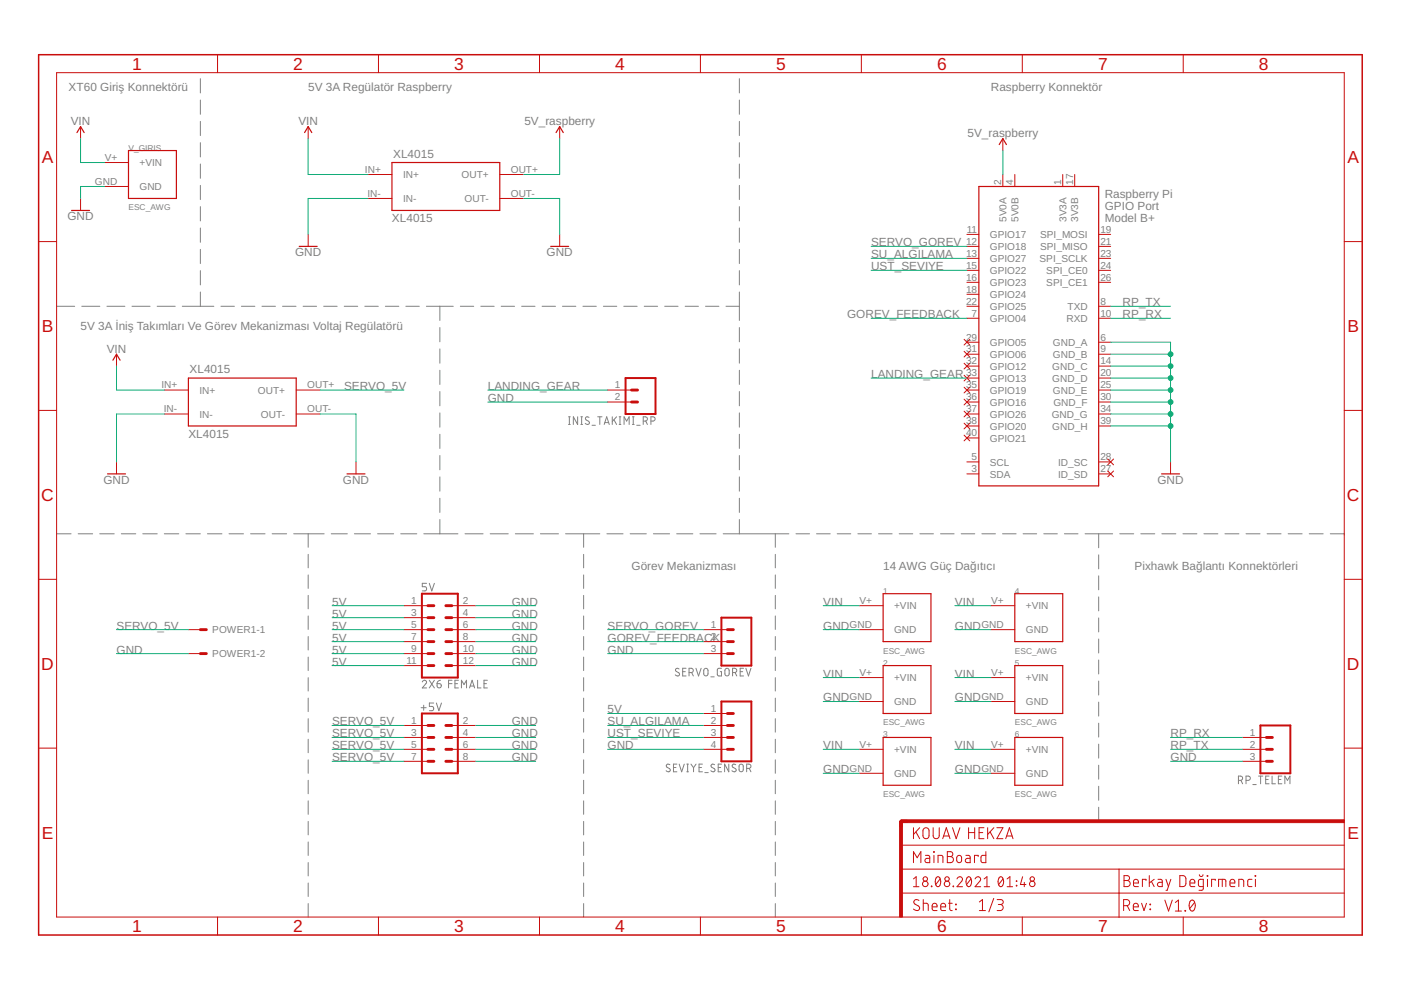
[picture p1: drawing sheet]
<svg xmlns="http://www.w3.org/2000/svg" width="297mm" height="210mm" viewBox="0 0 297 210" stroke-linecap="round" stroke-linejoin="round" font-family="sans-serif">
<g fill="none" stroke="#808080" stroke-width=".21">
<path d="M42.5 16.7v3M156.8 16.7v3M42.5 21.2v3M42.5 25.7v3M42.5 30.2v3.1M42.5 34.8v3M42.5 39.3v3M156.8 21.2v3M156.8 25.7v3M156.8 30.2v3.1M156.8 34.8v3M156.8 39.3v3"/>
<path d="M42.5 43.8v3M42.5 48.3v3.1M42.5 52.9v3M42.5 57.4v3M156.8 43.8v3M156.8 48.3v3.1M156.8 52.9v3M156.8 57.4v3M12 64.9h3.8M17.3 64.9h3.9M22.7 64.9h3.8M28 64.9h3.8"/>
<path d="M33.3 64.9h3.8M38.7 64.9h6.6M42.5 61.9v3M46.8 64.9h2.9M51.2 64.9h2.8M55.5 64.9h2.9M59.9 64.9h2.9M64.3 64.9h2.8M68.6 64.9h2.9M73 64.9h2.8M77.3 64.9h2.9M81.7 64.9h2.9"/>
<path d="M86 64.9h2.9M90.4 64.9h5.7M93.3 64.9v3M93.3 69.4v3.1M93.3 74v3M93.3 78.5v3M97.6 64.9h2.8M101.9 64.9h2.9M106.3 64.9h2.8M110.6 64.9h2.8M114.9 64.9h2.9M119.3 64.9h2.8"/>
<path d="M123.6 64.9h2.8M127.9 64.9h2.9M132.2 64.9h2.9M136.6 64.9h2.8M140.9 64.9h2.9M145.3 64.9h2.8M149.6 64.9h2.8M153.9 64.9h2.9M156.8 61.9v6M156.8 69.4v3.1M156.8 74v3M156.8 78.5v3"/>
<path d="M93.3 83v3M93.3 87.5v3.1M93.3 92.1v3M93.3 96.6v3M120.5 90h.4M120.5 88.4h.4M120.7 88.4v1.6M122.5 88.4v1.6l-.9-1.6v1.6M123.1 90h.4M123.1 88.4h.4M123.3 88.4v1.6M124.9 88.5l-.2-.1a.38 .38 0 0 0-.5 .1 .38 .38 0 0 0 .1 .5l.5 .3a.41 .41 0 0 1 0 .6 .41 .41 0 0 1-.6 0l-.1-.1"/>
<path d="M125.5 90.2h.7M126.7 88.4h.9M127.2 88.4v1.6M128.1 90l.5-1.6 .6 1.6M128.2 89.6h.8M129.8 88.4v1.6M130.2 89l.5 1M130.7 88.4l-.9 1M131.3 90h.3M131.3 88.4h.3M131.4 88.4v1.6M132.3 90v-1.6l.6 .9 .5-.9v1.6"/>
<path d="M134.1 90h.4M134.1 88.4h.4M134.3 88.4v1.6M135 90.2h.7M136.4 89.3h.4a.46 .46 0 0 0 .5-.5 .46 .46 0 0 0-.5-.4h-.4v1.6M136.9 89.3l.4 .7M138 89.3h.5a.46 .46 0 0 0 .4-.5 .46 .46 0 0 0-.4-.4h-.5v1.6M156.8 83v3M156.8 87.5v3.1M156.8 92.1v3M156.8 96.6v3M12 113.2h3.1"/>
<path d="M16.6 113.2h3M21.1 113.2h3.1M25.7 113.2h3.1M30.3 113.2h3M34.8 113.2h3.1M39.4 113.2h3.1M44 113.2h3.1M48.6 113.2h3M53.1 113.2h3.1M57.7 113.2h3.1M62.3 113.2h6.4M65.3 113.2v2.8"/>
<path d="M65.3 117.5v2.9M70.2 113.2h3.4M75.1 113.2h3.4M80.1 113.2h3.4M85 113.2h3.4M89.9 113.2h7.2M93.3 101.1v3M93.3 105.6v3M93.3 110.2v3M98.6 113.2h3.8M103.9 113.2h3.9M109.3 113.2h3.8"/>
<path d="M114.6 113.2h3.8M119.9 113.2h7.3M123.7 113.2v2.8M123.7 117.5v2.9M128.7 113.2h3.4M133.6 113.2h3.4M138.5 113.2h3.5M143.5 113.2h3.4M148.4 113.2h3.4M153.3 113.2h14M156.8 101.1v3M156.8 105.6v3"/>
<path d="M156.8 110.2v3M164.4 113.2v2.8M164.4 117.5v2.9M168.8 113.2h2.8M173.1 113.2h2.9M177.5 113.2h2.9M181.9 113.2h2.9M186.3 113.2h2.8M190.6 113.2h2.9M195 113.2h2.9M199.4 113.2h2.9M203.8 113.2h2.9"/>
<path d="M208.2 113.2h2.9M212.6 113.2h2.8M216.9 113.2h2.9M221.3 113.2h2.9M225.7 113.2h2.9M230.1 113.2h5.8M232.9 113.2v2.9M232.9 117.6v3M237.4 113.2h3M241.9 113.2h2.9M246.3 113.2h3M250.8 113.2h3"/>
<path d="M255.2 113.2h3M259.7 113.2h3M264.2 113.2h2.9M268.6 113.2h3M273.1 113.2h3M277.6 113.2h2.9M282 113.2h3v.2M65.3 121.9v2.9M65.3 126.2v2.9M65.3 130.6v2.9M65.3 135v2.8M65.3 139.3v2.9"/>
<path d="M90.4 123.7h-.9v.7h.6a.45 .45 0 0 1 .4 .4 .45 .45 0 0 1-.4 .5h-.6M91 123.7l.5 1.6 .6-1.6M123.7 121.9v2.9M123.7 126.2v2.9M123.7 130.6v2.9M123.7 135v2.8M123.7 139.3v2.9M164.4 121.9v2.9M164.4 126.2v2.9M164.4 130.6v2.9M164.4 135v2.8M164.4 139.3v2.9"/>
<path d="M232.9 122.1v3M232.9 126.6v2.9M232.9 131v3M232.9 135.5v3M232.9 139.9v3M65.3 143.7v2.8M65.3 148v2.9M65.3 152.4v2.8M65.3 156.7v2.9M89.3 150.1h1.1M89.5 144.6a.44 .44 0 0 1 .7-.3 .44 .44 0 0 1 .1 .6l-.8 1h.9M89.8 149.5v1.1"/>
<path d="M91 144.2l1.1 1.7M91.9 149.1h-.9v.7h.6a.46 .46 0 0 1 .4 .4 .46 .46 0 0 1-.4 .5h-.6M92.1 144.2l-1.1 1.7M92.5 149.1l.5 1.6 .6-1.6M92.7 144.9h.5a.45 .45 0 0 1 .4 .5 .45 .45 0 0 1-.5 .5 .45 .45 0 0 1-.4-.5zM93.4 144.2l-.6 .3-.1 .4M95.1 144.9h.7M95.8 144.2h-.7v1.7M96.5 144.9h.5M97.2 144.2h-.7v1.7h.7M97.8 145.9v-1.7l.6 .9 .5-.9v1.7M99.5 145.9l.6-1.7 .5 1.7"/>
<path d="M99.7 145.5h.8M101.3 144.2v1.7h.7M102.6 144.9h.5M103.3 144.2h-.7v1.7h.7M123.7 143.7v2.8M123.7 148v2.9M123.7 152.4v2.8M123.7 156.7v2.9M144 141.8l-.4-.1-.4 .3 .1 .3 .6 .3a.38 .38 0 0 1 .1 .6 .38 .38 0 0 1-.5 .1l-.3-.2M144.7 142.4h.6M145.5 141.7h-.8v1.6h.8M146.1 142.6h.5a.46 .46 0 0 0 .4-.5 .46 .46 0 0 0-.4-.4h-.5v1.6"/>
<path d="M146.6 142.6l.4 .7M147.6 141.7l.5 1.6 .6-1.6M149.4 141.8l.3-.1 .3 .1 .1 1.1a.46 .46 0 0 1-.4 .4 .46 .46 0 0 1-.5-.4zM150.7 143.5h.7M153 141.7h-.6l-.3 .2v1.1l.2 .3h.7v-.9h-.3M153.8 141.8l.3-.1 .4 .1 .1 1.1a.46 .46 0 0 1-.5 .4 .46 .46 0 0 1-.4-.4zM155.3 142.6h.5a.46 .46 0 0 0 .4-.5 .46 .46 0 0 0-.4-.4h-.5v1.6M155.9 142.6l.3 .7M156.9 142.4h.6M157.6 141.7h-.7v1.6h.7M158.1 141.7l.6 1.6 .5-1.6M164.4 143.7v2.8"/>
<path d="M164.4 148v2.9M164.4 152.4v2.8M164.4 156.7v2.9M232.9 144.4v3M232.9 148.9v2.9M232.9 153.3v3M232.9 157.8v2.9M65.3 161.1v2.9M65.3 165.4v2.9M65.3 169.8v2.9M65.3 174.2v2.8M65.3 178.5v2.9"/>
<path d="M123.7 161.1v2.9M123.7 165.4v2.9M123.7 169.8v2.9M123.7 174.2v2.8M123.7 178.5v2.9M142 162.1h-.2a.38 .38 0 0 0-.5 .1 .38 .38 0 0 0 .1 .5l.5 .3a.44 .44 0 0 1 0 .7 .44 .44 0 0 1-.7-.3M142.8 162.7h.5M143.5 162h-.7v1.6h.7M144 162l.5 1.6 .6-1.6M145.6 163.6h.4M145.6 162h.4M145.8 162v1.6"/>
<path d="M146.5 162l.5 .8M147 162.8v.8M147.6 162l-.6 .8M148.2 162.7h.5M148.9 162h-.7v1.6h.7M149.4 163.8h.8M151.5 162.1h-.2a.38 .38 0 0 0-.5 .1 .38 .38 0 0 0 .1 .5l.5 .3a.44 .44 0 0 1 0 .7 .44 .44 0 0 1-.7-.3M152.3 162.7h.5M153 162h-.7v1.6h.7M154.5 162v1.6l-.9-1.6v1.6M156 162.1h-.2a.38 .38 0 0 0-.5 .1 .38 .38 0 0 0 .1 .5l.5 .3a.41 .41 0 0 1 .1 .6 .41 .41 0 0 1-.7-.1l-.1-.1M156.8 162.1l.3-.1 .4 .1 .1 1.1a.44 .44 0 0 1-.5 .4 .44 .44 0 0 1-.4-.4z"/>
<path d="M158.3 162.9h.5a.46 .46 0 0 0 .4-.4 .46 .46 0 0 0-.4-.5h-.5v1.6M158.9 162.9l.3 .7M164.4 161.1v2.9M164.4 165.4v2.9M164.4 169.8v2.9M164.4 174.2v2.8M164.4 178.5v2.9M232.9 162.2v3M232.9 166.7v3M232.9 171.2v2.9M262.6 165.5h.4a.46 .46 0 0 0 .5-.5 .46 .46 0 0 0-.5-.5h-.4v1.7M263.1 165.5l.4 .7"/>
<path d="M264.2 165.5h.4a.46 .46 0 0 0 .5-.5 .46 .46 0 0 0-.5-.5h-.4v1.7M265.6 166.3h.7M266.8 164.5h.9M267.3 164.5v1.7M268.4 165.3h.5M269.1 164.5h-.7v1.7h.7M269.7 164.5v1.7h.7M271 165.3h.6M271.8 164.5h-.8v1.7h.8M272.4 166.2v-1.7l.6 1 .5-1v1.7M65.3 182.9v2.8M65.3 187.2v2.9"/>
<path d="M65.3 191.6v2.8M123.7 182.9v2.8M123.7 187.2v2.9M123.7 191.6v2.8M164.4 182.9v2.8M164.4 187.2v2.9M164.4 191.6v2.8"/>
</g>
<g fill="#c90d0c" stroke="#c90d0c" stroke-width=".21">
<path d="M190.7 174.1h.6v20.3h-.6z"/>
<path d="M191 173.8h94v.6h-94z"/>
</g>
<g fill="none" stroke="#c90d0c" stroke-width=".21">
<path d="M12 15.4h273v179h-273zM46.1 11.6v3.8M80.2 11.6v3.8M114.4 11.6v3.8M148.5 11.6v3.8M182.6 11.6v3.8M216.7 11.6v3.8M250.9 11.6v3.8M17.1 26.8v2.6M22.2 34.5h5M22.2 39.5h5M65.3 26.8v2.6"/>
<path d="M78 37h5.1M106 37h5M118.7 26.8v2.6M212.6 29.4v2.5M212.6 37v2.5M215.2 37v2.5M225.3 37v2.5M227.9 37v2.5M8.2 51.2h3.8M17.1 42.1v2.5M65.3 49.7v2.5M78 42.1h5.1"/>
<path d="M106 42.1h5M118.7 49.7v2.5M205 49.7h2.5M205 52.2h2.5M205 54.8h2.5M205 57.3h2.5M205 59.9h2.5M232.9 49.7h2.6M232.9 52.2h2.6M232.9 54.8h2.6M232.9 57.3h2.6M232.9 59.9h2.6"/>
<path d="M285 51.2h3.8M24.7 75.1v2.5M204.4 71.9l1.2 1.3M204.4 74.5l1.2 1.2M204.4 77l1.2 1.2M204.4 79.6l1.2 1.2M205 72.6h2.5M205 62.4h2.5M205 64.9h2.5M205 67.5h2.5M205 75.1h2.5M205 77.6h2.5"/>
<path d="M205.6 71.9l-1.2 1.3M205.6 74.5l-1.2 1.2M205.6 77l-1.2 1.2M205.6 79.6l-1.2 1.2M232.9 72.6h2.6M232.9 64.9h2.6M232.9 67.5h2.6M232.9 75.1h2.6M232.9 77.6h2.6M8.2 87h3.8M24.7 97.9v2.6M34.9 82.7h5"/>
<path d="M34.9 87.8h5M62.8 82.7h5.1M62.8 87.8h5.1M75.5 97.9v2.6M128.8 82.7h5.1M128.8 85.2h5.1M204.4 82.1l1.2 1.2M204.4 84.6l1.2 1.3M204.4 87.2l1.2 1.2M204.4 89.7l1.2 1.2M204.4 92.3l1.2 1.2M205 97.9h2.5"/>
<path d="M205 80.2h2.5M205 82.7h2.5M205 85.2h2.5M205 87.8h2.5M205 90.3h2.5M205 92.9h2.5M205.6 82.1l-1.2 1.2M205.6 84.6l-1.2 1.3M205.6 87.2l-1.2 1.2M205.6 89.7l-1.2 1.2M205.6 92.3l-1.2 1.2M232.9 97.9h2.6"/>
<path d="M232.9 80.2h2.6M232.9 82.7h2.6M232.9 85.2h2.6M232.9 87.8h2.6M232.9 90.3h2.6M234.9 97.3l1.2 1.3M234.9 99.9l1.2 1.2M236.1 97.3l-1.2 1.3M236.1 99.9l-1.2 1.2M248.2 97.9v2.6M285 87h3.8M205 100.5h2.5"/>
<path d="M232.9 100.5h2.6M8.2 122.8h3.8M39.9 133.5h2.6M39.9 138.6h2.6M85.6 133.5h5.1M85.6 136h5.1M85.6 138.6h5.1M85.6 128.4h5.1M85.6 131h5.1M95.8 133.5h5.1M95.8 136h5.1M95.8 138.6h5.1"/>
<path d="M95.8 128.4h5.1M95.8 131h5.1M149.1 133.5h5.1M149.1 136h5.1M149.1 138.6h5.1M182.2 133.5h5M182.2 128.4h5M210.1 133.5h5.1M210.1 128.4h5.1M285 122.8h3.8M8.2 158.6h3.8M85.6 158.9h5.1"/>
<path d="M85.6 153.8h5.1M85.6 156.4h5.1M85.6 141.1h5.1M95.8 158.9h5.1M95.8 153.8h5.1M95.8 156.4h5.1M95.8 141.1h5.1M149.1 158.9h5.1M149.1 151.3h5.1M149.1 153.8h5.1M149.1 156.4h5.1M182.2 143.7h5"/>
<path d="M182.2 148.7h5M182.2 158.9h5M210.1 143.7h5.1M210.1 148.7h5.1M210.1 158.9h5.1M263.4 158.9h5.1M263.4 156.4h5.1M285 158.6h3.8M85.6 161.4h5.1M95.8 161.4h5.1M182.2 164h5M191 179.2h94"/>
<path d="M193.7 175.5v2.3M194.2 176.4l.8 1.4M195 175.5l-1.3 1.4M195.8 175.8a.64 .64 0 0 1 .7-.3 .64 .64 0 0 1 .5 .6v1.1a.65 .65 0 0 1-.7 .6 .65 .65 0 0 1-.6-.6zM197.8 175.5v1.7a.65 .65 0 0 0 .7 .6 .65 .65 0 0 0 .6-.6v-1.7M199.9 177.8l.7-2.3 .8 2.3M200.1 177.2h1.1M202 175.5l.7 2.3 .8-2.3M205.4 175.5v2.3M205.4 176.5h1.3M206.7 175.5v2.3M207.6 176.5h.8"/>
<path d="M208.6 175.5h-1v2.3h1M209.4 175.5v2.3M209.9 176.4l.8 1.4M210.1 164h5.1M210.7 175.5l-1.3 1.4M211.3 175.5h1.3l-1.3 2.3h1.3M213.2 177.8l.8-2.3 .8 2.3M213.4 177.2h1.2M263.4 161.4h5.1M46.1 194.4v3.8M80.2 194.4v3.8M114.4 194.4v3.8"/>
<path d="M148.5 194.4v3.8M182.6 194.4v3.8M191 189.4h94M191 184.3h94M193.7 182.9v-2.3l.8 1.3 .7-1.3v2.3M193.7 186.4l.5-.5v2.1M193.7 188h1.1M194.8 190.9a.58 .58 0 0 0-.8-.1 .58 .58 0 0 0 0 .9l.7 .4a.58 .58 0 0 1 .1 .9 .58 .58 0 0 1-.9-.1l-.2-.2M195.7 191.5l1 .1 .1 1.5M195.7 190.7v2.4M196.2 181.4h.7l.2 .2v1.3h-.5a.46 .46 0 0 1-.5-.5 .46 .46 0 0 1 .5-.4h.5M197.5 187.9l.1 .1z"/>
<path d="M197.6 192.3h1.1a.54 .54 0 0 0-.4-.8 .54 .54 0 0 0-.7 .5l.2 1 .9 .1M198 180.6l.1 .1zM198 181.4v1.5M198.5 186l.2-.1a.86 .86 0 0 1 .7 1.3v.3a.51 .51 0 0 1-.5 .5 .51 .51 0 0 1-.5-.5l-.1-.8zM198.9 182.9v-1.5l.9 .1 .1 1.4M199.3 186.4l-.9 1.1M199.5 192.3h1a.54 .54 0 0 0-.4-.8 .54 .54 0 0 0-.6 .5l.1 1 .9 .1M200.9 180.6h.6a.52 .52 0 0 1 .5 .5 .52 .52 0 0 1-.5 .5 .65 .65 0 0 1 .6 .7 .65 .65 0 0 1-.6 .6h-.6zM200.9 181.6h.6M201.1 191.5h.8M201.4 190.7v2.1l.5 .3M202.1 187.9l.1 .1z"/>
<path d="M202.6 191.7l.1 .1zM202.6 192.7l.1 .2zM202.9 186.4a.58 .58 0 0 1 .8-.5 .58 .58 0 0 1 .2 .9l-1 1.2h1.2M203 181.5l.5-.1a.92 .92 0 0 1 .1 1.4l-.3 .1-.3-.2-.2-.3zM204.8 181.4h.6l.3 .3v1.2h-.6a.46 .46 0 0 1-.4-.5 .46 .46 0 0 1 .4-.4h.6M205.1 186l.1-.1a.88 .88 0 0 1 .8 1.3l-.1 .3a.51 .51 0 0 1-.5 .5 .51 .51 0 0 1-.5-.5l-.1-.8zM205.9 186.4l-1 1.1M206.7 186.4a.58 .58 0 0 1 .9-.5 .58 .58 0 0 1 .1 .9l-1 1.2h1.2M207.4 181.6v-.2h-.8v1.5M207.6 193.1h1.3M207.6 191.2l.7-.5v2.4M208.7 188h1.1"/>
<path d="M208.7 186.4l.6-.5v2.1M209 180.6v2.3h-.8l-.2-.4v-.9l.2-.2h.8M210.7 190.5l-1 2.8M211.4 190.7h.8a.52 .52 0 0 1 .5 .6 .52 .52 0 0 1-.5 .5h-.5M211.9 186l.1-.1a.88 .88 0 0 1 .8 1.3l-.1 .3a.51 .51 0 0 1-.5 .5 .51 .51 0 0 1-.5-.5l-.1-.8zM212 191.8a.65 .65 0 0 1 .7 .6 .65 .65 0 0 1-.7 .7h-.6M212.7 186.4l-1 1.1M213.5 188h1.2M213.5 186.4l.6-.5v2.1M215.5 187.7l.1 .1zM215.5 186.8l.1 .1zM216.7 194.4v3.8"/>
<path d="M216.8 185.9l-.5 1.6h1.2M217.2 187.1v.9M237.3 184.3v10.2M238.2 192h.7a.65 .65 0 0 0 .6-.6 .65 .65 0 0 0-.6-.7h-.7v2.4M238.3 185.7h.7a.52 .52 0 0 1 .5 .5 .52 .52 0 0 1-.5 .5 .65 .65 0 0 1 .6 .6 .65 .65 0 0 1-.6 .7h-.7zM238.3 186.7h.7M239 192l.5 1.1M240.3 192.3h1a.55 .55 0 0 0-.3-.8 .55 .55 0 0 0-.7 .5l.1 1 .9 .1M240.3 187.2h1.1a.55 .55 0 0 0-.4-.7 .55 .55 0 0 0-.7 .4l.1 1 1 .1M242 191.5l.5 1.6 .6-1.6M243 186.7v-.3h-.8v1.6M243.7 185.7v2.3"/>
<path d="M243.8 192.7l.1 .2zM243.8 191.7l.1 .1zM244.1 186.9l.6 1.1M244.7 186.4l-1 .8M245.5 186.4l.7 .1 .2 .2v1.3h-.5a.46 .46 0 0 1-.5-.5 .46 .46 0 0 1 .5-.4h.5M247 190.8l.8 2.4 .7-2.4M247.2 186.4l.5 1.6M248.2 186.4l-.7 2.4h-.3M249.2 191.3l.7-.5v2.4M249.2 193.2h1.3M250.1 185.7h.9l.4 .4v1.2l-.1 .4-.3 .3h-.9zM250.9 194.4v3.8"/>
<path d="M251.2 193l.2 .2zM252.3 187.2h1a.55 .55 0 0 0-.3-.7 .55 .55 0 0 0-.7 .4l.1 1 .9 .1M252.4 191a.53 .53 0 0 1 .6-.1 .53 .53 0 0 1 .3 .5 1.34 1.34 0 0 1-.5 1.8 1.4 1.4 0 0 1-.4-2.2zM253.3 191.3l-1.1 1.3M254.3 185.5a.39 .39 0 0 0 .4 .3 .39 .39 0 0 0 .4-.3M255.1 188h-.8l-.2-.3v-.9l.2-.3 .8-.1v2l-.2 .3-.7 .1M255.9 185.7l.2 .1zM256 186.4v1.6M257.7 186.7v-.3h-.8v1.6M258.4 188v-1.6l1.4 .1 .1 1.5M259.1 186.4v1.6M260.8 187.2h1a.55 .55 0 0 0-.3-.7 .55 .55 0 0 0-.7 .4l.1 1 .9 .1"/>
<path d="M262.7 188v-1.6l.9 .1 .1 1.5M265.5 186.4l-.7 .1-.3 .3 .1 1.1 .9 .1M266.1 185.7l.1 .1zM266.2 186.4v1.6"/>
<circle cx="196.2" cy="186.4" r=".47"/>
<circle cx="196.2" cy="187.4" r=".59"/>
<circle cx="200.8" cy="186.4" r=".47"/>
<circle cx="200.8" cy="187.4" r=".59"/>
<circle cx="218.9" cy="187.4" r=".58"/>
<circle cx="218.9" cy="186.4" r=".47"/>
</g>
<g fill="none" stroke="#c90d0c" stroke-width=".61">
<path d="M133.9 85.2h1.3M133.9 82.7h1.3M42.5 138.6h1.3M42.5 133.5h1.3M90.7 138.6h1.3M90.7 136h1.3M90.7 133.5h1.3M90.7 128.4h1.3M90.7 131h1.3M94.5 138.6h1.3M94.5 136h1.3M94.5 133.5h1.3"/>
<path d="M94.5 128.4h1.3M94.5 131h1.3M154.2 138.6h1.3M154.2 136h1.3M154.2 133.5h1.3M90.7 156.4h1.3M90.7 153.8h1.3M90.7 158.9h1.3M90.7 141.1h1.3M94.5 156.4h1.3M94.5 153.8h1.3M94.5 158.9h1.3"/>
<path d="M94.5 141.1h1.3M154.2 156.4h1.3M154.2 153.8h1.3M154.2 151.3h1.3M154.2 158.9h1.3M268.5 156.4h1.3M268.5 158.9h1.3M90.7 161.4h1.3M94.5 161.4h1.3M192.3 174.1h-1.3v1.3M268.5 161.4h1.3"/>
</g>
<path d="M8.2 11.6h280.6v186.6h-280.6z" fill="none" stroke="#c90d0c" stroke-width=".32"/>
<g fill="none" stroke="#c90d0c" stroke-width=".25">
<path d="M16.3 28.1l.8-1.3 .7 1.3M27.2 31.9h10.2v10.2h-10.2zM64.6 28.1l.7-1.3 .8 1.3M83.1 34.5h22.9v10.1h-22.9zM117.9 28.1l.8-1.3 .7 1.3M207.5 39.5h25.4v63.5h-25.4zM211.9 30.6l.7-1.2 .8 1.2M15.2 44.6h3.8M63.4 52.2h3.8M116.8 52.2h3.8M23.9 76.4l.8-1.3 .8 1.3M39.9 80.2h22.9v10.1h-22.9z"/>
<path d="M22.8 100.5h3.8M73.6 100.5h3.8M246.3 100.5h3.8M187.2 125.9h10.2v10.1h-10.2zM215.2 125.9h10.1v10.1h-10.1zM187.2 141.1h10.2v10.2h-10.2zM187.2 156.4h10.2v10.1h-10.2zM215.2 141.1h10.1v10.2h-10.1zM215.2 156.4h10.1v10.1h-10.1z"/>
</g>
<path d="M132.6 80.2h6.4v7.6h-6.4zM89.5 125.9h7.6v17.8h-7.6zM153 131h6.3v10.1h-6.3zM89.5 151.3h7.6v12.7h-7.6zM153 148.7h6.3v12.7h-6.3zM267.2 153.8h6.4v10.2h-6.4z" fill="none" stroke="#c90d0c" stroke-width=".42"/>
<g fill="none" stroke="#0dab76" stroke-width=".21">
<path d="M17.1 29.4v5.1h5.1M22.2 39.5h-5.1v2.6M65.3 29.4v7.6h12.7M118.7 29.4v7.6h-7.7M212.6 31.9v5.1M78 42.1h-12.7v7.6M111 42.1h7.7v7.6M184.7 52.2h20.3M184.7 54.8h20.3M184.7 57.3h20.3M24.7 77.6v5.1h10.2M184.7 67.5h20.3"/>
<path d="M235.5 72.6h12.7v25.3M235.5 75.1h12.7M235.5 77.6h12.7M235.5 64.9h12.7M235.5 67.5h12.7M34.9 87.8h-10.2v10.1M67.9 82.7h17.7M67.9 87.8h7.6v10.1M103.4 82.7h25.4M103.4 85.2h25.4M184.7 80.2h20.3M235.5 80.2h12.7"/>
<path d="M235.5 82.7h12.7M235.5 85.2h12.7M235.5 87.8h12.7M235.5 90.3h12.7M24.7 138.6h15.2M24.7 133.5h15.2M70.4 138.6h15.2M70.4 133.5h15.2M70.4 128.4h15.2M70.4 131h15.2M70.4 136h15.2M100.9 138.6h12.7"/>
<path d="M100.9 133.5h12.7M100.9 128.4h12.7M100.9 131h12.7M100.9 136h12.7M128.8 138.6h20.3M128.8 133.5h20.3M128.8 136h20.3M174.5 133.5h7.7M174.5 128.4h7.7M202.5 133.5h7.6M202.5 128.4h7.6M70.4 158.9h15.2"/>
<path d="M70.4 141.1h15.2M70.4 153.8h15.2M70.4 156.4h15.2M100.9 158.9h12.7M100.9 141.1h12.7M100.9 153.8h12.7M100.9 156.4h12.7M128.8 158.9h20.3M128.8 153.8h20.3M128.8 156.4h20.3M128.8 151.3h20.3M174.5 158.9h7.7"/>
<path d="M174.5 148.7h7.7M174.5 143.7h7.7M202.5 158.9h7.6M202.5 148.7h7.6M202.5 143.7h7.6M248.2 158.9h15.2M248.2 156.4h15.2M70.4 161.4h15.2M100.9 161.4h12.7M174.5 164h7.7M202.5 164h7.6M248.2 161.4h15.2"/>
</g>
<g fill="#0dab76" stroke="#0dab76" stroke-width=".21">
<circle cx="248.2" cy="75.1" r=".51"/>
<circle cx="248.2" cy="77.6" r=".51"/>
<circle cx="248.2" cy="80.2" r=".51"/>
<circle cx="248.2" cy="82.7" r=".51"/>
<circle cx="248.2" cy="85.2" r=".51"/>
<circle cx="248.2" cy="87.8" r=".51"/>
<circle cx="248.2" cy="90.3" r=".51"/>
</g>
<g font-size="3.7" fill="#c90d0c">
<text x="28" y="14.8">1</text>
<text x="62.2" y="14.8">2</text>
<text x="96.3" y="14.8">3</text>
<text x="130.4" y="14.8">4</text>
<text x="164.5" y="14.8">5</text>
<text x="198.7" y="14.8">6</text>
<text x="232.8" y="14.8">7</text>
<text x="266.9" y="14.8">8</text>
<text x="8.9" y="34.6">A</text>
<text x="285.7" y="34.6">A</text>
<text x="8.9" y="70.4">B</text>
<text x="285.7" y="70.4">B</text>
<text x="8.8" y="106.2">C</text>
<text x="285.6" y="106.2">C</text>
<text x="8.8" y="142">D</text>
<text x="285.6" y="142">D</text>
<text x="8.9" y="177.8">E</text>
<text x="285.7" y="177.8">E</text>
<text x="28" y="197.6">1</text>
<text x="62.2" y="197.6">2</text>
<text x="96.3" y="197.6">3</text>
<text x="130.4" y="197.6">4</text>
<text x="164.5" y="197.6">5</text>
<text x="198.7" y="197.6">6</text>
<text x="232.8" y="197.6">7</text>
<text x="266.9" y="197.6">8</text>
</g>
<g font-size="2.5" fill="#808080">
<text x="14.5" y="19.2">XT60 Giriş Konnektörü</text>
<text x="65.3" y="19.2">5V 3A Regülatör Raspberry</text>
<text x="210.1" y="19.2">Raspberry Konnektör</text>
<text x="15" y="26.6">VIN</text>
<text x="63.3" y="26.6">VIN</text>
<text x="111.2" y="26.6">5V_raspberry</text>
<text x="205.1" y="29.1">5V_raspberry</text>
<text x="83.4" y="33.4">XL4015</text>
<text x="14.3" y="46.6">GND</text>
<text x="83.1" y="47.2">XL4015</text>
<text x="234.2" y="42.1">Raspberry Pi</text>
<text x="234.2" y="44.6">GPIO Port</text>
<text x="234.2" y="47.2">Model B+</text>
<text x="184.7" y="52.2">SERVO_GOREV</text>
<text x="62.6" y="54.3">GND</text>
<text x="115.9" y="54.3">GND</text>
<text x="184.7" y="54.8">SU_ALGILAMA</text>
<text x="184.7" y="57.3">UST_SEVIYE</text>
<text x="238" y="64.9">RP_TX</text>
<text x="17.1" y="70">5V 3A İniş Takımları Ve Görev Mekanizması Voltaj Regülatörü</text>
<text x="179.6" y="67.5">GOREV_FEEDBACK</text>
<text x="238" y="67.5">RP_RX</text>
<text x="22.6" y="74.8">VIN</text>
<text x="40.2" y="79.2">XL4015</text>
<text x="73" y="82.7">SERVO_5V</text>
<text x="103.4" y="82.7">LANDING_GEAR</text>
<text x="184.7" y="80.2">LANDING_GEAR</text>
<text x="103.4" y="85.2">GND</text>
<text x="39.9" y="92.9">XL4015</text>
<text x="21.9" y="102.5">GND</text>
<text x="72.7" y="102.5">GND</text>
<text x="245.4" y="102.5">GND</text>
<text x="133.9" y="120.8">Görev Mekanizması</text>
<text x="187.2" y="120.8">14 AWG Güç Dağıtıcı</text>
<text x="240.6" y="120.8">Pixhawk Bağlantı Konnektörleri</text>
<text x="70.4" y="128.4">5V</text>
<text x="70.4" y="131">5V</text>
<text x="108.5" y="128.4">GND</text>
<text x="108.5" y="131">GND</text>
<text x="174.5" y="128.4">VIN</text>
<text x="202.5" y="128.4">VIN</text>
<text x="24.7" y="133.5">SERVO_5V</text>
<text x="70.4" y="133.5">5V</text>
<text x="70.4" y="136">5V</text>
<text x="108.5" y="133.5">GND</text>
<text x="108.5" y="136">GND</text>
<text x="128.8" y="133.5">SERVO_GOREV</text>
<text x="128.8" y="136">GOREV_FEEDBACK</text>
<text x="174.5" y="133.5">GND</text>
<text x="202.5" y="133.5">GND</text>
<text x="24.7" y="138.6">GND</text>
<text x="70.4" y="138.6">5V</text>
<text x="70.4" y="141.1">5V</text>
<text x="108.5" y="138.6">GND</text>
<text x="108.5" y="141.1">GND</text>
<text x="128.8" y="138.6">GND</text>
<text x="174.5" y="143.7">VIN</text>
<text x="202.5" y="143.7">VIN</text>
<text x="174.5" y="148.7">GND</text>
<text x="202.5" y="148.7">GND</text>
<text x="70.4" y="153.8">SERVO_5V</text>
<text x="108.5" y="153.8">GND</text>
<text x="128.8" y="151.3">5V</text>
<text x="128.8" y="153.8">SU_ALGILAMA</text>
<text x="70.4" y="156.3">SERVO_5V</text>
<text x="70.4" y="158.9">SERVO_5V</text>
<text x="70.4" y="161.4">SERVO_5V</text>
<text x="108.5" y="156.3">GND</text>
<text x="108.5" y="158.9">GND</text>
<text x="108.5" y="161.4">GND</text>
<text x="128.8" y="158.9">GND</text>
<text x="128.8" y="156.3">UST_SEVIYE</text>
<text x="174.5" y="158.9">VIN</text>
<text x="202.5" y="158.9">VIN</text>
<text x="248.2" y="161.4">GND</text>
<text x="248.2" y="158.9">RP_TX</text>
<text x="248.2" y="156.3">RP_RX</text>
<text x="174.5" y="164">GND</text>
<text x="202.5" y="164">GND</text>
</g>
<g font-size="2.1" fill="#808080">
<text x="22.2" y="34.1">V+</text>
<text x="29.6" y="35.2">+VIN</text>
<text x="20.1" y="39.2">GND</text>
<text x="29.6" y="40.3">GND</text>
<text x="77.4" y="36.6">IN+</text>
<text x="77.9" y="41.7">IN-</text>
<text x="85.4" y="37.8">IN+</text>
<text x="97.8" y="37.8">OUT+</text>
<text x="108.3" y="36.6">OUT+</text>
<text x="108.3" y="41.7">OUT-</text>
<text x="212.3" y="39.2" transform="rotate(-90 212.3 39.2)">2</text>
<text x="214.8" y="39.2" transform="rotate(-90 214.8 39.2)">4</text>
<text x="225" y="39.2" transform="rotate(-90 225 39.2)">1</text>
<text x="227.5" y="39.2" transform="rotate(-90 227.5 39.2)">17</text>
<text x="85.4" y="42.8">IN-</text>
<text x="98.5" y="42.8">OUT-</text>
<text x="213.4" y="47.1" transform="rotate(-90 213.4 47.1)">5V0A</text>
<text x="215.9" y="47.1" transform="rotate(-90 215.9 47.1)">5V0B</text>
<text x="226.1" y="47.1" transform="rotate(-90 226.1 47.1)">3V3A</text>
<text x="228.6" y="47.1" transform="rotate(-90 228.6 47.1)">3V3B</text>
<text x="204.8" y="51.9">12</text>
<text x="205" y="49.3">11</text>
<text x="209.9" y="50.5">GPIO17</text>
<text x="209.9" y="53">GPIO18</text>
<text x="220.6" y="50.5">SPI_MOSI</text>
<text x="220.6" y="53">SPI_MISO</text>
<text x="233.3" y="49.3">19</text>
<text x="233.3" y="51.9">21</text>
<text x="204.8" y="54.4">13</text>
<text x="204.8" y="57">15</text>
<text x="204.8" y="59.5">16</text>
<text x="209.9" y="55.5">GPIO27</text>
<text x="209.9" y="58.1">GPIO22</text>
<text x="220.4" y="55.5">SPI_SCLK</text>
<text x="221.8" y="58.1">SPI_CE0</text>
<text x="233.3" y="54.4">23</text>
<text x="233.3" y="57">24</text>
<text x="233.3" y="59.5">26</text>
<text x="204.8" y="62">18</text>
<text x="204.8" y="64.6">22</text>
<text x="209.9" y="60.6">GPIO23</text>
<text x="209.9" y="63.2">GPIO24</text>
<text x="209.9" y="65.7">GPIO25</text>
<text x="221.8" y="60.6">SPI_CE1</text>
<text x="226.3" y="65.7">TXD</text>
<text x="233.3" y="64.6">8</text>
<text x="206" y="67.1">7</text>
<text x="209.9" y="68.2">GPIO04</text>
<text x="226.1" y="68.2">RXD</text>
<text x="233.3" y="67.1">10</text>
<text x="204.8" y="72.2">29</text>
<text x="204.8" y="74.7">31</text>
<text x="204.8" y="77.3">32</text>
<text x="209.9" y="73.3">GPIO05</text>
<text x="209.9" y="75.9">GPIO06</text>
<text x="223.2" y="73.3">GND_A</text>
<text x="223.2" y="75.9">GND_B</text>
<text x="233.3" y="72.2">6</text>
<text x="233.3" y="74.7">9</text>
<text x="233.3" y="77.3">14</text>
<text x="34.2" y="82.4">IN+</text>
<text x="42.3" y="83.5">IN+</text>
<text x="54.7" y="83.5">OUT+</text>
<text x="65.1" y="82.4">OUT+</text>
<text x="130.4" y="82.4">1</text>
<text x="204.8" y="79.8">33</text>
<text x="204.8" y="82.4">35</text>
<text x="209.9" y="78.4">GPIO12</text>
<text x="209.9" y="80.9">GPIO13</text>
<text x="209.9" y="83.5">GPIO19</text>
<text x="223.1" y="78.4">GND_C</text>
<text x="223.1" y="80.9">GND_D</text>
<text x="223.2" y="83.5">GND_E</text>
<text x="233.3" y="79.8">20</text>
<text x="233.3" y="82.4">25</text>
<text x="34.7" y="87.4">IN-</text>
<text x="42.3" y="88.5">IN-</text>
<text x="55.3" y="88.5">OUT-</text>
<text x="65.1" y="87.4">OUT-</text>
<text x="130.4" y="84.9">2</text>
<text x="204.8" y="84.9">36</text>
<text x="204.8" y="87.4">37</text>
<text x="204.8" y="90">38</text>
<text x="209.9" y="86">GPIO16</text>
<text x="209.9" y="88.5">GPIO26</text>
<text x="223" y="88.5">GND_G</text>
<text x="223.3" y="86">GND_F</text>
<text x="233.3" y="84.9">30</text>
<text x="233.3" y="87.4">34</text>
<text x="233.3" y="90">39</text>
<text x="204.8" y="92.5">40</text>
<text x="209.9" y="91.1">GPIO20</text>
<text x="209.9" y="93.6">GPIO21</text>
<text x="223.1" y="91.1">GND_H</text>
<text x="206" y="100.1">3</text>
<text x="206" y="97.6">5</text>
<text x="209.9" y="101.2">SDA</text>
<text x="209.9" y="98.7">SCL</text>
<text x="224.3" y="98.7">ID_SC</text>
<text x="224.3" y="101.2">ID_SD</text>
<text x="233.3" y="97.6">28</text>
<text x="233.3" y="100.1">27</text>
<text x="87.2" y="130.6">3</text>
<text x="87.2" y="128.1">1</text>
<text x="98.1" y="130.6">4</text>
<text x="98.1" y="128.1">2</text>
<text x="182.2" y="128.1">V+</text>
<text x="189.6" y="129.2">+VIN</text>
<text x="210.2" y="128.1">V+</text>
<text x="217.5" y="129.2">+VIN</text>
<text x="45" y="134.3">POWER1-1</text>
<text x="87.2" y="135.7">7</text>
<text x="87.2" y="133.1">5</text>
<text x="98.1" y="135.7">8</text>
<text x="98.1" y="133.1">6</text>
<text x="150.7" y="133.1">1</text>
<text x="150.7" y="135.7">2</text>
<text x="180.1" y="133.1">GND</text>
<text x="189.6" y="134.3">GND</text>
<text x="208.1" y="133.1">GND</text>
<text x="217.5" y="134.3">GND</text>
<text x="45" y="139.3">POWER1-2</text>
<text x="86.2" y="140.8">11</text>
<text x="87.2" y="138.2">9</text>
<text x="98.1" y="138.2">10</text>
<text x="98.1" y="140.8">12</text>
<text x="150.7" y="138.2">3</text>
<text x="182.2" y="143.3">V+</text>
<text x="210.2" y="143.3">V+</text>
<text x="180.1" y="148.4">GND</text>
<text x="189.6" y="144.4">+VIN</text>
<text x="189.6" y="149.5">GND</text>
<text x="208.1" y="148.4">GND</text>
<text x="217.5" y="144.4">+VIN</text>
<text x="217.5" y="149.5">GND</text>
<text x="87.2" y="153.5">1</text>
<text x="87.2" y="156">3</text>
<text x="98.1" y="153.5">2</text>
<text x="98.1" y="156">4</text>
<text x="150.7" y="150.9">1</text>
<text x="150.7" y="153.5">2</text>
<text x="150.7" y="156">3</text>
<text x="265" y="156">1</text>
<text x="87.2" y="158.5">5</text>
<text x="87.2" y="161.1">7</text>
<text x="98.1" y="158.5">6</text>
<text x="98.1" y="161.1">8</text>
<text x="150.7" y="158.5">4</text>
<text x="182.2" y="158.5">V+</text>
<text x="189.6" y="159.6">+VIN</text>
<text x="210.2" y="158.5">V+</text>
<text x="217.5" y="159.6">+VIN</text>
<text x="265" y="158.5">2</text>
<text x="265" y="161.1">3</text>
<text x="180.1" y="163.6">GND</text>
<text x="189.6" y="164.7">GND</text>
<text x="208.1" y="163.6">GND</text>
<text x="217.5" y="164.7">GND</text>
</g>
<g font-size="1.8" fill="#808080">
<text x="27.2" y="31.9">V_GIRIS</text>
<text x="27.2" y="44.6">ESC_AWG</text>
<text x="187.2" y="125.9">1</text>
<text x="215.2" y="125.9">4</text>
<text x="187.2" y="138.6">ESC_AWG</text>
<text x="187.2" y="141.1">2</text>
<text x="215.2" y="138.6">ESC_AWG</text>
<text x="215.2" y="141.1">5</text>
<text x="187.2" y="153.8">ESC_AWG</text>
<text x="215.2" y="153.8">ESC_AWG</text>
<text x="187.2" y="156.3">3</text>
<text x="215.2" y="156.3">6</text>
<text x="187.2" y="169">ESC_AWG</text>
<text x="215.2" y="169">ESC_AWG</text>
</g>
</svg>
